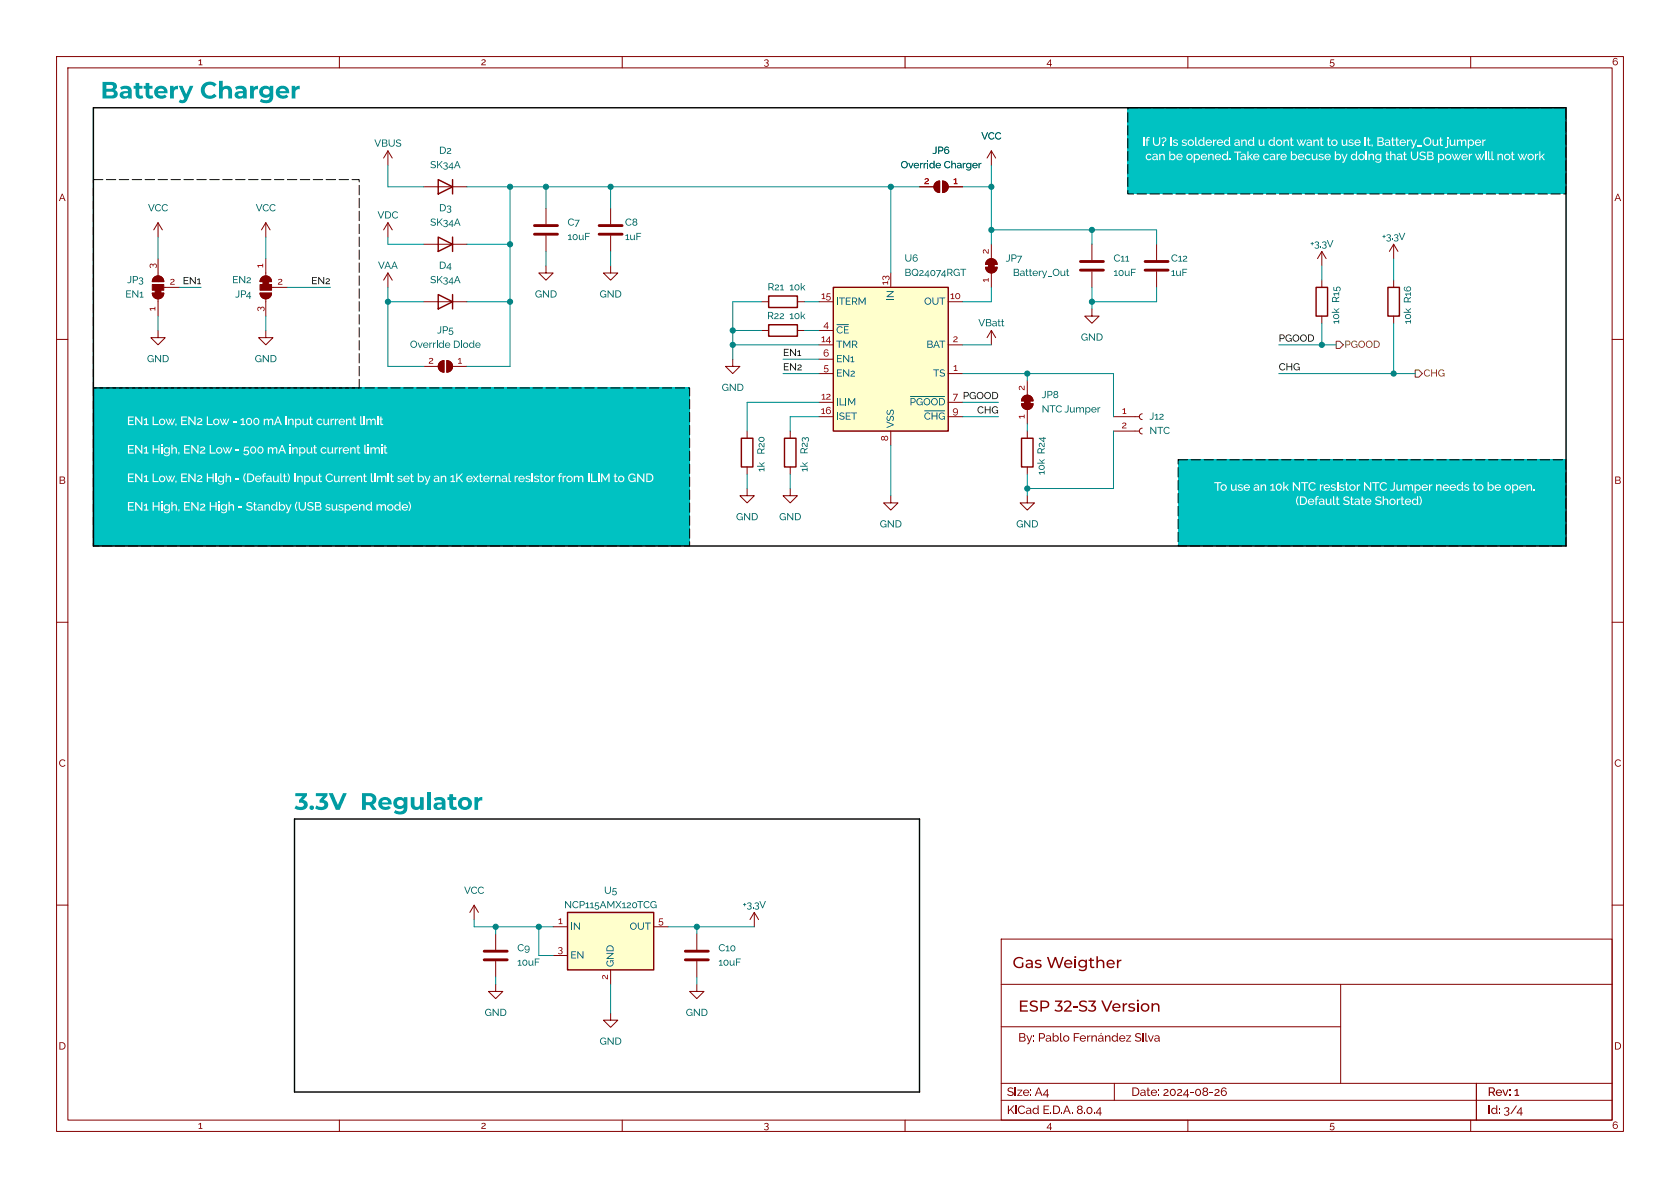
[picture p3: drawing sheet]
<svg xmlns="http://www.w3.org/2000/svg" width="297mm" height="210mm" viewBox="0 0 297 210" stroke-linecap="round" stroke-linejoin="round" font-family="sans-serif">
<g fill="none" stroke="#840000" stroke-width=".18">
<path d="M10 10h277v190h-277zM12 12h273v186h-273zM60 10v2M110 10v2M160 10v2M210 10v2M260 10v2M10 60h2M285 60h2M10 110h2M285 110h2M10 160h2"/>
<path d="M285 160h2M177 166h108v32h-108zM60 198v2M110 198v2M160 198v2M177 194.5h108M177 191.5h108M210 198v2M260 198v2"/>
</g>
<g fill="#840000">
<path d="M197.5 169.6h.2v.3l.6-.3v.3a.44 .44 0 0 0-.6 .5v.7h-.2z"/>
<circle cx="190.1" cy="169.2" r=".18"/>
</g>
<path d="M177 181.5h60" fill="none" stroke="#840000" stroke-width=".18"/>
<g fill="#840000">
<path d="M180.2 182.6l.9 .1 .2 .4a.22 .22 0 0 0-.2 .2 .22 .22 0 0 0 .2 .2 .4 .4 0 0 1 0 .4 .4 .4 0 0 1-.4 .2h-.7v-.1h.7a.26 .26 0 0 0 .2-.3 .26 .26 0 0 0-.2-.3h-.5v.6h-.2v-.7h.6a.25 .25 0 0 0 .3-.2 .25 .25 0 0 0-.2-.3h-.5v.5h-.2z"/>
<path d="M181.4 183h.2l.4 1 .3-1h.2l-.5 1.4-.3 .2h-.1v-.2h.1l.2-.3z"/>
<path d="M182.7 183h.1v.3h-.1z"/>
<path d="M182.7 183.9h.1v.2h-.1z"/>
<path d="M183.7 182.6h.6a.48 .48 0 0 1 .5 .5 .48 .48 0 0 1-.5 .5h-.4v.5h-.2v-.7h.6a.32 .32 0 0 0 .3-.3 .32 .32 0 0 0-.3-.3h-.4v.6h-.2z"/>
<path d="M184.9 183.2a.51 .51 0 0 1 .6-.2 .51 .51 0 0 1 .3 .5l.1 .6h-.2l-.1-.2a.43 .43 0 0 1-.4 .2 .43 .43 0 0 1-.3-.3h.1a.31 .31 0 0 0 .3 .2 .31 .31 0 0 0 .3-.2v-.2h-.3l-.4 .2 .1-.3h.6a.31 .31 0 0 0-.2-.4 .31 .31 0 0 0-.4 .2z"/>
<path d="M186.1 182.6h.2v.6a.52 .52 0 0 1 .7 0 .52 .52 0 0 1 0 .8 .52 .52 0 0 1-.7-.1v.2h-.2v-.7h.2v.3a.37 .37 0 0 0 .6 .2 .37 .37 0 0 0 0-.6 .37 .37 0 0 0-.6 .1h-.2z"/>
<path d="M187.4 182.6h.2v1.2l.2 .1v.2l-.4-.1z"/>
<path d="M188.1 183.2a.56 .56 0 0 1 .9 .1 .56 .56 0 0 1-.3 .8 .56 .56 0 0 1-.8-.5h.2a.37 .37 0 0 0 .6 .3 .37 .37 0 0 0 0-.6 .37 .37 0 0 0-.6 .2l-.2 .1z"/>
<path d="M189.8 182.6h1v.2h-.8v.5h.7v.2h-.7v.6h-.2z"/>
<path d="M191 183.2a.56 .56 0 0 1 .7-.1 .56 .56 0 0 1 .3 .5h-.9a.37 .37 0 0 0 .2 .4 .37 .37 0 0 0 .5-.2l.1 .1a.56 .56 0 0 1-.7 .2 .56 .56 0 0 1-.3-.6h.9a.37 .37 0 0 0-.4-.4 .37 .37 0 0 0-.3 .4h-.2z"/>
<path d="M192.2 183h.2v.3l.4-.3v.2l-.4 .2v.7h-.2z"/>
<path d="M193 183h.1v.3a.41 .41 0 0 1 .5-.3 .41 .41 0 0 1 .3 .5v.6h-.2v-.7l-.2-.2-.3 .1-.1 .8h-.1z"/>
<path d="M194.2 183.2a.51 .51 0 0 1 .5-.2 .51 .51 0 0 1 .4 .5v.6h-.2v-.2a.43 .43 0 0 1-.4 .2 .43 .43 0 0 1-.4-.3h.2a.31 .31 0 0 0 .3 .2 .31 .31 0 0 0 .3-.2v-.2h-.3l-.5 .2 .2-.3h.5a.31 .31 0 0 0-.2-.4 .31 .31 0 0 0-.4 .2z"/>
<path d="M194.6 182.6h.2l-.2 .2h-.1z"/>
<path d="M195.4 183h.1v.3a.41 .41 0 0 1 .5-.3 .41 .41 0 0 1 .3 .5v.6h-.2v-.7l-.2-.2-.3 .1-.1 .8h-.1z"/>
<path d="M196.7 183.1l.4-.1 .3 .2v-.6h.2l.1 1.5h-.2v-.2a.51 .51 0 0 1-.6 .2 .51 .51 0 0 1-.4-.5h.2a.37 .37 0 0 0 .3 .4 .37 .37 0 0 0 .4-.3v-.3a.37 .37 0 0 0-.4-.2 .37 .37 0 0 0-.3 .4h-.2z"/>
<path d="M198 183.2a.56 .56 0 0 1 .6-.1 .56 .56 0 0 1 .4 .5h-1a.37 .37 0 0 0 .3 .4 .37 .37 0 0 0 .4-.2l.2 .1a.56 .56 0 0 1-.7 .2 .56 .56 0 0 1-.4-.6h1a.37 .37 0 0 0-.4-.4 .37 .37 0 0 0-.4 .4h-.2z"/>
<path d="M199.1 183h.9l-.7 1h.7v.1h-.9l.7-.9h-.7z"/>
</g>
<path d="M177 174h108M237 174v17.5M197 191.5v3M261 191.5v6.5" fill="none" stroke="#840000" stroke-width=".18"/>
<path d="M16.5 31.8h47v36.8h-47z" fill="#fff"/>
<g fill="#00c2c2">
<path d="M199.4 19.1h77.5v15.2h-77.5z"/>
<path d="M16.5 68.6h105.4v27.9h-105.4z"/>
<path d="M208.3 81.3h68.6v15.2h-68.6z"/>
</g>
<g fill="none" stroke="#840000" stroke-width=".18">
<path d="M74.9 53.3h7.6M246.4 49.5v1.3M246.4 55.9v1.3M74.9 64.8h2.6M77.8 64.1l.7-.3v2a1.02 1.02 0 0 1-.9-.6 1.02 1.02 0 0 1 .2-1.1zM79 63.8a1.02 1.02 0 0 1 1 1 1.02 1.02 0 0 1-1 1zM80 64.8h2.5M196.8 76.2h4.6M196.8 73.7h4.6M201.9 75.7l-.3 .1-.2 .4 .2 .4 .3 .1M201.9 73.2l-.3 .1-.2 .4 .2 .3 .3 .2M87.6 174v1.3h1.3l-1.3 1.2-1.2-1.2h1.2"/>
<path d="M107.9 179.1v1.2h1.3l-1.3 1.3-1.2-1.3h1.2M133.3 161.3l-.7 1.3M133.3 161.3v2.5M133.3 161.3l.8 1.3"/>
</g>
<path d="M77.5 52.1l2.5 1.2-2.5 1.3zM80 52.1v2.5M245.4 50.8h2v5.1h-2z" fill="none" stroke="#840000" stroke-width=".25"/>
<g fill="#840000" stroke="#840000" stroke-width=".18">
<path d="M79 63.8a1.02 1.02 0 0 1 1 1 1.02 1.02 0 0 1-1 1z"/>
<path d="M77.8 64.1l.7-.3v2a1.02 1.02 0 0 1-.9-.6 1.02 1.02 0 0 1 .2-1.1z"/>
</g>
<path d="M147.3 50.8h20.3v25.4h-20.3z" fill="#ffc"/>
<path d="M147.3 50.8h20.3v25.4h-20.3z" fill="none" stroke="#840000" stroke-width=".25"/>
<path d="M144.8 58.4h2.5M167.6 66h2.6M167.6 61h2.6" fill="none" stroke="#840000" stroke-width=".18"/>
<g fill="#006464">
<path d="M148.1 57.8a.56 .56 0 0 1 .9 .1l-.2 .1a.45 .45 0 0 0-.6 0 .45 .45 0 0 0 0 .7 .45 .45 0 0 0 .7-.1l.1 .1a.62 .62 0 0 1-.9 .1 .62 .62 0 0 1 0-1z"/>
<path d="M149.2 57.7h.8v.1h-.6v.4h.5v.2h-.5v.4h.7v.1h-.9z"/>
</g>
<path d="M148 57.4h2M160.9 70.1h6.1" fill="none" stroke="#006464" stroke-width=".18"/>
<path d="M144.8 66h2.5M144.8 63.5h2.5M157.5 76.2v2.5M167.6 71.1h2.6M167.6 73.7h2.6" fill="none" stroke="#840000" stroke-width=".18"/>
<g fill="#006464">
<path d="M163.6 73.1a.56 .56 0 0 1 .9 .1l-.1 .1a.45 .45 0 0 0-.7-.1 .45 .45 0 0 0 0 .7 .45 .45 0 0 0 .7-.1l.1 .1a.62 .62 0 0 1-.9 .1 .62 .62 0 0 1 0-.9z"/>
<path d="M164.7 72.9h.2v.6h.7v-.6h.1v1.3h-.1v-.6h-.7v.6h-.2z"/>
<path d="M166.1 73.1a.56 .56 0 0 1 .9 .1l-.1 .1a.46 .46 0 0 0-.7 0 .46 .46 0 0 0 0 .6 .46 .46 0 0 0 .7 0v-.2h-.3v-.1h.4v.6h-.1v-.2a.61 .61 0 0 1-.8 0 .61 .61 0 0 1 0-.9z"/>
</g>
<path d="M163.5 72.6h3.5" fill="none" stroke="#006464" stroke-width=".18"/>
<path d="M100.3 161.3h15.3v10.2h-15.3z" fill="#ffc"/>
<path d="M77.5 31.8l2.5 1.2-2.5 1.3zM80 31.8v2.5M77.5 41.9l2.5 1.3-2.5 1.3zM80 41.9v2.6M135.9 52.3h5.1v2.1h-5.1zM135.9 57.4h5.1v2h-5.1zM232.7 50.8h2v5.1h-2zM131.1 77.5h2v5.1h-2zM138.7 77.5h2v5.1h-2zM180.6 77.5h2v5.1h-2zM100.3 161.3h15.3v10.2h-15.3z" fill="none" stroke="#840000" stroke-width=".25"/>
<g fill="none" stroke="#840000" stroke-width=".18">
<path d="M27.9 39.4v2.5M27.9 39.4l-.7 1.2M27.9 39.4l.8 1.2M47 39.4l-.8 1.2M47 39.4v2.5M47 39.4l.8 1.2M68.6 26.7l-.8 1.2M68.6 26.7v2.5M68.6 39.4v2.5M68.6 26.7l.7 1.2M68.6 39.4l-.8 1.2M68.6 39.4l.7 1.2"/>
<path d="M74.9 33h7.6M96.5 36.8v2.8M107.9 36.8v2.8M162.6 33h2.5M165.4 32.3l.7-.3v2a1.02 1.02 0 0 1-.9-.6 1.02 1.02 0 0 1 .2-1.1zM166.6 32a1.02 1.02 0 0 1 1 1 1.02 1.02 0 0 1-1 1zM167.6 33h2.6M175.3 26.7l-.8 1.2M175.3 26.7v2.5M175.3 26.7l.7 1.2M26.9 51.8h2.1a1.02 1.02 0 0 1-1.1 1 1.02 1.02 0 0 1-1-1zM27.2 49.1a1.02 1.02 0 0 1 1.1-.3 1.02 1.02 0 0 1 .7 1h-2.1z"/>
<path d="M27.9 58.4v1.3h1.3l-1.3 1.3-1.2-1.3h1.2M27.9 45.7v3.1M27.9 52.8v3.1M29 50.8h2.7M46 51.8h2a1.02 1.02 0 0 1-1 1 1.02 1.02 0 0 1-1-1zM46.3 49.1a1.02 1.02 0 0 1 1.1-.3 1.02 1.02 0 0 1 .6 1h-2zM47 58.4v1.3h1.3l-1.3 1.3-1.3-1.3h1.3M47 45.7v3.1M47 52.8v3.1M48 50.8h2.8M68.6 48.3v2.5M68.6 48.3l-.8 1.2"/>
<path d="M68.6 48.3l.7 1.2M74.9 43.2h7.6M96.5 47v1.3h1.3l-1.3 1.2-1.3-1.2h1.3M96.5 41.7v2.8M107.9 47v1.3h1.3l-1.3 1.2-1.2-1.2h1.2M107.9 41.7v2.8M134.6 53.3h1.3M134.6 58.4h1.3M141 53.3h1.2M141 58.4h1.2M174.2 47.2h2.1a1.02 1.02 0 0 1-1 1.1 1.02 1.02 0 0 1-1.1-1.1zM174.5 46a1.02 1.02 0 0 1 1.1-.2 1.02 1.02 0 0 1 .7 .9h-2.1z"/>
<path d="M175.3 43.2v2.5M175.3 48.3v2.5M175.3 58.4v2.6M175.3 58.4l-.8 1.3M175.3 58.4l.7 1.3M193 54.6v1.3h1.3l-1.3 1.3-1.2-1.3h1.2M193 43.2v2.8M193 48v2.8M204.5 43.2v2.8M204.5 48v2.8M233.7 44.5v2.5M233.7 49.5v1.3"/>
<path d="M233.7 55.9v1.3M233.7 44.5l-.8 1.2M233.7 44.5l.7 1.2M246.4 43.2l-.8 1.3M246.4 43.2v2.5M246.4 43.2l.7 1.3M129.5 63.5v1.3h1.3l-1.3 1.2-1.2-1.2h1.2M132.1 76.2v1.3M139.7 76.2v1.3M180.6 71.4h2a1.02 1.02 0 0 1-1 1 1.02 1.02 0 0 1-1-1zM180.9 70.2a1.02 1.02 0 0 1 1.1-.3 1.02 1.02 0 0 1 .6 1h-2zM181.6 67.3v2.6"/>
<path d="M181.6 72.4v2.5M181.6 76.2v1.3M132.1 86.4v1.2h1.2l-1.2 1.3-1.3-1.3h1.3M132.1 82.6v1.2M139.7 86.4v1.2h1.3l-1.3 1.3-1.3-1.3h1.3M139.7 82.6v1.2M157.5 87.6v1.3h1.2l-1.2 1.3-1.3-1.3h1.3M181.6 87.6v1.3h1.3l-1.3 1.3-1.3-1.3h1.3M181.6 82.6v1.2M83.8 160l-.7 1.3M83.8 160v2.6M83.8 160l.8 1.3"/>
<path d="M87.6 165.1v2.8M87.6 169.9v2.8M97.8 163.8h2.5M97.8 168.9h2.5M107.9 171.5v2.5M115.6 163.8h2.5M123.2 174v1.3h1.3l-1.3 1.2-1.3-1.2h1.3M123.2 165.1v2.8M123.2 169.9v2.8"/>
</g>
<path d="M94.5 39.9h4.1M105.9 39.9h4.1M94.5 41.4h4.1M105.9 41.4h4.1M191 47.8h4.1M191 46.2h4.1M202.4 47.8h4.1M202.4 46.2h4.1M85.6 169.7h4.1M85.6 168.1h4.1M121.2 169.7h4M121.2 168.1h4" fill="none" stroke="#840000" stroke-width=".51"/>
<g fill="#840000" stroke="#840000" stroke-width=".18">
<path d="M181.1 70.6h1v1h-1z"/>
<path d="M180.6 71.4h2a1.02 1.02 0 0 1-1 1 1.02 1.02 0 0 1-1-1z"/>
<path d="M180.9 70.2a1.02 1.02 0 0 1 1.1-.3 1.02 1.02 0 0 1 .6 1h-2z"/>
<path d="M27.4 51.3h1v.5h-1z"/>
<path d="M26.9 51.8h2.1a1.02 1.02 0 0 1-1.1 1 1.02 1.02 0 0 1-1-1z"/>
<path d="M26.9 50.3h2.1v1h-2.1z"/>
<path d="M27.2 49.1a1.02 1.02 0 0 1 1.1-.3 1.02 1.02 0 0 1 .7 1h-2.1z"/>
<path d="M166.6 32a1.02 1.02 0 0 1 1 1 1.02 1.02 0 0 1-1 1z"/>
<path d="M165.4 32.3l.7-.3v2a1.02 1.02 0 0 1-.9-.6 1.02 1.02 0 0 1 .2-1.1z"/>
<path d="M46.5 49.8h1v.5h-1z"/>
<path d="M46.3 49.1a1.02 1.02 0 0 1 1.1-.3 1.02 1.02 0 0 1 .6 1h-2z"/>
<path d="M46 50.3h2v1h-2z"/>
<path d="M46 51.8h2a1.02 1.02 0 0 1-1 1 1.02 1.02 0 0 1-1-1z"/>
<path d="M174.8 46.5h1v1h-1z"/>
<path d="M174.2 47.2h2.1a1.02 1.02 0 0 1-1 1.1 1.02 1.02 0 0 1-1.1-1.1z"/>
<path d="M174.5 46a1.02 1.02 0 0 1 1.1-.2 1.02 1.02 0 0 1 .7 .9h-2.1z"/>
</g>
<path d="M236.2 60.3h.7l.6 .7-.6 .6h-.7zM250.2 65.4h.6l.7 .6-.7 .7h-.6z" fill="none" stroke="#725600" stroke-width=".18"/>
<g fill="#009ca3">
<path d="M83.9 140.9h.6v.3l.3-.2 .5-.1v.6a.56 .56 0 0 0-.8 .6v1.1h-.6z"/>
<path d="M31.6 15.2h.7l.6 1.5 .7-1.5h.6l-1 2.3a.99 .99 0 0 1-1.6 .5l.2-.4a.45 .45 0 0 0 .8-.2z"/>
<path d="M51.6 15.2h.6v.3l.3-.3h.5v.6a.56 .56 0 0 0-.8 .6v1h-.6z"/>
</g>
<g fill="#fff">
<path d="M229.4 87.7h.2l-.1 .2a1.17 1.17 0 0 0 .1 1.4l-.2 .1a1.31 1.31 0 0 1 0-1.7z"/>
<path d="M229.8 87.7h.5a.76 .76 0 0 1 .8 .8 .76 .76 0 0 1-.8 .8h-.5v-.2h.5a.57 .57 0 0 0 .6-.6 .57 .57 0 0 0-.6-.6h-.3v1.2h-.2z"/>
<path d="M231.4 88.3a.57 .57 0 0 1 .6-.1 .57 .57 0 0 1 .3 .6h-.9a.35 .35 0 0 0 .3 .3 .35 .35 0 0 0 .4-.2l.2 .1a.57 .57 0 0 1-.7 .3 .57 .57 0 0 1-.4-.7h.9a.36 .36 0 0 0-.3-.3 .36 .36 0 0 0-.4 .3h-.2z"/>
<path d="M232.7 87.8v-.1a.23 .23 0 0 1 .3 0 .23 .23 0 0 1 .1 .2h-.2l-.1 .1v.1h.3v.2h-.3v1h-.2v-1h-.2v-.2h.2z"/>
<path d="M233.2 88.3a.53 .53 0 0 1 .6-.2 .53 .53 0 0 1 .3 .5l.1 .7h-.2l-.1-.2a.44 .44 0 0 1-.4 .2 .44 .44 0 0 1-.4-.4h.2a.3 .3 0 0 0 .3 .2 .3 .3 0 0 0 .3-.2v-.1l-.3-.1-.5 .2 .2-.3h.6a.29 .29 0 0 0-.2-.3 .29 .29 0 0 0-.4 .1z"/>
<path d="M234.4 88.1h.2v.7a.29 .29 0 0 0 .2 .3 .29 .29 0 0 0 .4-.3v-.7h.2v1.2l-.2-.1v-.1a.43 .43 0 0 1-.5 .2 .43 .43 0 0 1-.3-.5z"/>
<path d="M235.7 87.7h.2v1.3l.2 .1v.2h-.3l-.1-.2z"/>
<path d="M236.3 87.8h.2v.3h.3v.2h-.3v.7h.3v.2l-.1 .1-.3-.1-.1-.1v-.8h-.1v-.2h.1z"/>
</g>
<path d="M199.4 19.1h77.5v15.2h-77.5zM16.5 31.8h47v36.8h-47zM16.5 68.6h105.4v27.9h-105.4zM208.3 81.3h68.6v15.2h-68.6z" fill="none" stroke="#000" stroke-width=".18" stroke-dasharray="1.7 .6"/>
<path d="M16.5 19.1h260.4v77.4h-260.4zM52.1 144.8h110.5v48.2h-110.5z" fill="none" stroke="#000" stroke-width=".25"/>
<g fill="none" stroke="#008484" stroke-width=".18">
<path d="M68.6 29.2v3.8h6.3M82.5 33h80.1M90.2 33v31.8h-7.7M96.5 33v3.8M107.9 33v3.8M157.5 33v15.3M170.2 33h5.1M175.3 29.2v14M27.9 41.9v3.8M27.9 55.9v2.5M31.7 50.8h3.9M47 41.9v3.8"/>
<path d="M47 55.9v2.5M50.8 50.8h7.6M68.6 53.3h6.3M68.6 41.9v1.3h6.3M68.6 50.8v14h6.3M82.5 53.3h7.7M82.5 43.2h7.7M96.5 44.5v2.5M107.9 44.5v2.5M129.5 58.4h5.1M134.6 53.3h-5.1v10.2M142.2 53.3h2.6"/>
<path d="M142.2 58.4h2.6M175.3 50.8v2.5h-5.1M175.3 40.6h29.2v2.6M193 40.6v2.6M193 50.8v3.8M204.5 50.8v2.5h-11.5M233.7 47v2.5M233.7 57.2v3.8M246.4 45.7v3.8M246.4 57.2v8.8M129.5 61h15.3M138.4 66h6.4"/>
<path d="M138.4 63.5h6.4M144.8 71.1h-12.7v5.1M144.8 73.7h-5.1v2.5M157.5 78.7v8.9M170.2 66h26.6v7.7M170.2 61h5.1M170.2 71.1h6.3M170.2 73.7h6.3M181.6 66v1.3M181.6 74.9v1.3M196.8 76.2v10.2h-15.2M226.1 66h24.1"/>
<path d="M226.1 61h10.1M132.1 83.8v2.6M139.7 83.8v2.6M181.6 83.8v3.8M83.8 162.6v1.2h14M87.6 163.8v1.3M87.6 172.7v1.3M95.2 163.8v5.1h2.6M107.9 174v5.1M118.1 163.8h15.2M123.2 163.8v1.3M123.2 172.7v1.3"/>
</g>
<path d="M162.6 33h2.5M167.6 33h2.6" fill="none" stroke="#840000" stroke-width=".18"/>
<g fill="#008484" stroke="#008484" stroke-width=".18">
<circle cx="181.6" cy="66" r=".46"/>
<circle cx="181.6" cy="86.4" r=".46"/>
<circle cx="175.3" cy="40.6" r=".46"/>
<circle cx="175.3" cy="33" r=".46"/>
<circle cx="157.5" cy="33" r=".46"/>
<circle cx="68.6" cy="53.3" r=".46"/>
<circle cx="90.2" cy="33" r=".46"/>
<circle cx="87.6" cy="163.8" r=".46"/>
<circle cx="95.2" cy="163.8" r=".46"/>
<circle cx="90.2" cy="43.2" r=".46"/>
<circle cx="90.2" cy="53.3" r=".46"/>
<circle cx="96.5" cy="33" r=".46"/>
<circle cx="107.9" cy="33" r=".46"/>
<circle cx="129.5" cy="61" r=".46"/>
<circle cx="129.5" cy="58.4" r=".46"/>
<circle cx="123.2" cy="163.8" r=".46"/>
<circle cx="246.4" cy="66" r=".46"/>
<circle cx="233.7" cy="61" r=".46"/>
<circle cx="193" cy="40.6" r=".46"/>
<circle cx="193" cy="53.3" r=".46"/>
</g>
<g font-size="4.2" fill="#009ca3">
<text x="17.8" y="17.9">Battery</text>
<text x="35.3" y="17.9">Charger</text>
<text x="52.1" y="143.7">3.3V</text>
<text x="63.6" y="143.7">Regulator</text>
</g>
<g font-size="2.8" fill="#840000">
<text x="179" y="172">Gas Weigther</text>
<text x="180" y="179.7">ESP 32-S3 Version</text>
</g>
<g font-size="2.1" fill="#fff">
<text x="201.9" y="26">If U?issoldered and u dont want to use it,Battery_Out jumper</text>
<text x="202.5" y="28.6">can be opened. Takecare becuse by doing that USB power will not work</text>
<text x="22.4" y="75.4">EN1Low,EN2 Low - 100 mA input current limit</text>
<text x="22.4" y="80.4">EN1High,EN2 Low - 500 mA input current limit</text>
<text x="22.4" y="85.5">EN1Low,EN2 High - (Default) Input Current limit set by an 1Kexternal resistorfrom ILIM to GND</text>
<text x="214.6" y="87">Touse an 10k NTC resistorNTC Jumper needs to be open.</text>
<text x="237.4" y="89.5">State Shorted)</text>
<text x="22.4" y="90.5">EN1High,EN2 High - Standby (USBsuspend mode)</text>
</g>
<g font-size="2.1" fill="#840000">
<text x="200.6" y="184.7">Silva</text>
<text x="178" y="197.5">KiCad E.D.A.8.0.4</text>
<text x="178" y="194.3">Size:A4</text>
<text x="200" y="194.3">Date: 2024-08-26</text>
<text x="263" y="194.3">Rev:1</text>
<text x="263" y="197.5">Id: 3/4</text>
</g>
<g font-size="1.8" fill="#840000">
<text x="35" y="12.1">1</text>
<text x="85" y="12.1">2</text>
<text x="135" y="12.1">3</text>
<text x="185" y="12.1">4</text>
<text x="235" y="12.1">5</text>
<text x="285" y="12.1">6</text>
<text x="10.4" y="36.1">A</text>
<text x="285.4" y="36.1">A</text>
<text x="10.4" y="86.1">B</text>
<text x="285.4" y="86.1">B</text>
<text x="10.4" y="136.1">C</text>
<text x="285.4" y="136.1">C</text>
<text x="10.3" y="186.1">D</text>
<text x="285.4" y="186.1">D</text>
<text x="35" y="200.1">1</text>
<text x="85" y="200.1">2</text>
<text x="135" y="200.1">3</text>
<text x="185" y="200.1">4</text>
<text x="235" y="200.1">5</text>
<text x="285" y="200.1">6</text>
</g>
<g font-size="1.8" fill="#006464">
<text x="66.2" y="26.5">VBUS</text>
<text x="77.6" y="27.7">D2</text>
<text x="164.8" y="27.7">JP6</text>
<text x="173.5" y="25.2">VCC</text>
<text x="76" y="30.3">SK34A</text>
<text x="159.2" y="30.3">Override Charger</text>
<text x="26.2" y="37.9">VCC</text>
<text x="45.2" y="37.9">VCC</text>
<text x="66.7" y="39.2">VDC</text>
<text x="76" y="40.4">SK34A</text>
<text x="77.6" y="37.9">D3</text>
<text x="100.3" y="40.4">C7</text>
<text x="110.5" y="40.4">C8</text>
<text x="100.3" y="43">10uF</text>
<text x="110.5" y="43">1uF</text>
<text x="159.9" y="46.8">U6</text>
<text x="177.8" y="46.8">JP7</text>
<text x="196.8" y="46.8">C11</text>
<text x="207" y="46.8">C12</text>
<text x="231.6" y="44.2">+3.3V</text>
<text x="244.3" y="43">+3.3V</text>
<text x="22.2" y="53.1">EN1</text>
<text x="22.5" y="50.6">JP3</text>
<text x="41.1" y="50.6">EN2</text>
<text x="41.6" y="53.1">JP4</text>
<text x="66.8" y="48">VAA</text>
<text x="76" y="50.6">SK34A</text>
<text x="77.6" y="48">D4</text>
<text x="94.6" y="53.1">GND</text>
<text x="106" y="53.1">GND</text>
<text x="135.7" y="51.9">R21</text>
<text x="139.5" y="51.9">10k</text>
<text x="158.5" y="53.1" transform="rotate(-90 158.5 53.1)">IN</text>
<text x="159.9" y="49.3">BQ24074RGT</text>
<text x="179.1" y="49.3">Battery_Out</text>
<text x="196.8" y="49.3">10uF</text>
<text x="207" y="49.3">1uF</text>
<text x="77.3" y="59.5">JP5</text>
<text x="135.6" y="56.9">R22</text>
<text x="139.5" y="56.9">10k</text>
<text x="147.8" y="54.4">ITERM</text>
<text x="163.4" y="54.4">OUT</text>
<text x="172.9" y="58.2">VBatt</text>
<text x="237.3" y="57.3" transform="rotate(-90 237.3 57.3)">10k R15</text>
<text x="250" y="57.3" transform="rotate(-90 250 57.3)">10k R16</text>
<text x="26" y="64.6">GND</text>
<text x="45" y="64.6">GND</text>
<text x="72.5" y="62">Override Diode</text>
<text x="147.8" y="62">TMR</text>
<text x="147.8" y="64.6">EN1</text>
<text x="163.8" y="62">BAT</text>
<text x="191.1" y="60.7">GND</text>
<text x="127.6" y="69.6">GND</text>
<text x="147.8" y="67.1">EN2</text>
<text x="165" y="67.1">TS</text>
<text x="184.1" y="70.9">JP8</text>
<text x="147.8" y="72.2">ILIM</text>
<text x="147.8" y="74.7">ISET</text>
<text x="158.5" y="75.7" transform="rotate(-90 158.5 75.7)">VSS</text>
<text x="160.8" y="72.2">~{PGOOD}</text>
<text x="184.1" y="73.4">NTC Jumper</text>
<text x="203.2" y="74.7">J12</text>
<text x="203.2" y="77.3">NTC</text>
<text x="135.7" y="83.4" transform="rotate(-90 135.7 83.4)">1k R20</text>
<text x="143.3" y="83.4" transform="rotate(-90 143.3 83.4)">1k</text>
<text x="143.3" y="80.3" transform="rotate(-90 143.3 80.3)">R23</text>
<text x="185.2" y="84" transform="rotate(-90 185.2 84)">10k R24</text>
<text x="130.1" y="92.5">GND</text>
<text x="137.7" y="92.5">GND</text>
<text x="155.5" y="93.8">GND</text>
<text x="179.7" y="93.8">GND</text>
<text x="82" y="158.5">VCC</text>
<text x="99.7" y="161.1">NCP115AMX120TCG</text>
<text x="106.8" y="158.5">U5</text>
<text x="131.3" y="161.1">+3.3V</text>
<text x="100.8" y="164.9">IN</text>
<text x="111.3" y="164.9">OUT</text>
<text x="91.4" y="168.7">C9</text>
<text x="91.4" y="171.2">10uF</text>
<text x="100.8" y="170">EN</text>
<text x="109" y="170.9" transform="rotate(-90 109 170.9)">GND</text>
<text x="127" y="168.7">C10</text>
<text x="127" y="171.2">10uF</text>
<text x="85.7" y="180.1">GND</text>
<text x="106" y="185.2">GND</text>
<text x="121.2" y="180.1">GND</text>
</g>
<g font-size="1.8" fill="#a90000">
<text x="163.4" y="32.8">2</text>
<text x="168.5" y="32.8">1</text>
<text x="27.7" y="47.5" transform="rotate(-90 27.7 47.5)">3</text>
<text x="46.7" y="47.4" transform="rotate(-90 46.7 47.4)">1</text>
<text x="175" y="44.9" transform="rotate(-90 175 44.9)">2</text>
<text x="30" y="50.5">2</text>
<text x="49.1" y="50.5">2</text>
<text x="145.2" y="53.1">15</text>
<text x="157.2" y="50.4" transform="rotate(-90 157.2 50.4)">13</text>
<text x="168" y="53.1">10</text>
<text x="175" y="49.9" transform="rotate(-90 175 49.9)">1</text>
<text x="27.7" y="55" transform="rotate(-90 27.7 55)">1</text>
<text x="46.7" y="55.1" transform="rotate(-90 46.7 55.1)">3</text>
<text x="145.6" y="58.2">4</text>
<text x="75.7" y="64.5">2</text>
<text x="80.9" y="64.5">1</text>
<text x="145.2" y="60.7">14</text>
<text x="145.5" y="63.2">6</text>
<text x="145.6" y="65.8">5</text>
<text x="168.4" y="60.7">2</text>
<text x="168.5" y="65.8">1</text>
<text x="145.2" y="70.9">12</text>
<text x="181.4" y="69.1" transform="rotate(-90 181.4 69.1)">2</text>
<text x="145.1" y="73.4">16</text>
<text x="168.4" y="73.4">9</text>
<text x="181.4" y="74.1" transform="rotate(-90 181.4 74.1)">1</text>
<text x="198.3" y="75.9">2</text>
<text x="198.4" y="73.4">1</text>
<text x="157.2" y="78" transform="rotate(-90 157.2 78)">8</text>
<text x="98.7" y="163.6">1</text>
<text x="116.4" y="163.6">5</text>
<text x="98.6" y="168.7">3</text>
<text x="107.7" y="173.2" transform="rotate(-90 107.7 173.2)">2</text>
</g>
<g font-size="1.8" fill="#0f0f0f">
<text x="32.3" y="50.5">EN1</text>
<text x="55" y="50.5">EN2</text>
<text x="138.4" y="63.2">EN1</text>
<text x="138.4" y="65.7">EN2</text>
<text x="226.1" y="60.6">PGOOD</text>
<text x="226.1" y="65.7">CHG</text>
<text x="168.4" y="70.9">7 PGOOD</text>
<text x="172.7" y="73.3">CHG</text>
</g>
<g font-size="1.8" fill="#725600">
<text x="237.7" y="62">PGOOD</text>
<text x="251.7" y="67.1">CHG</text>
</g>
</svg>
